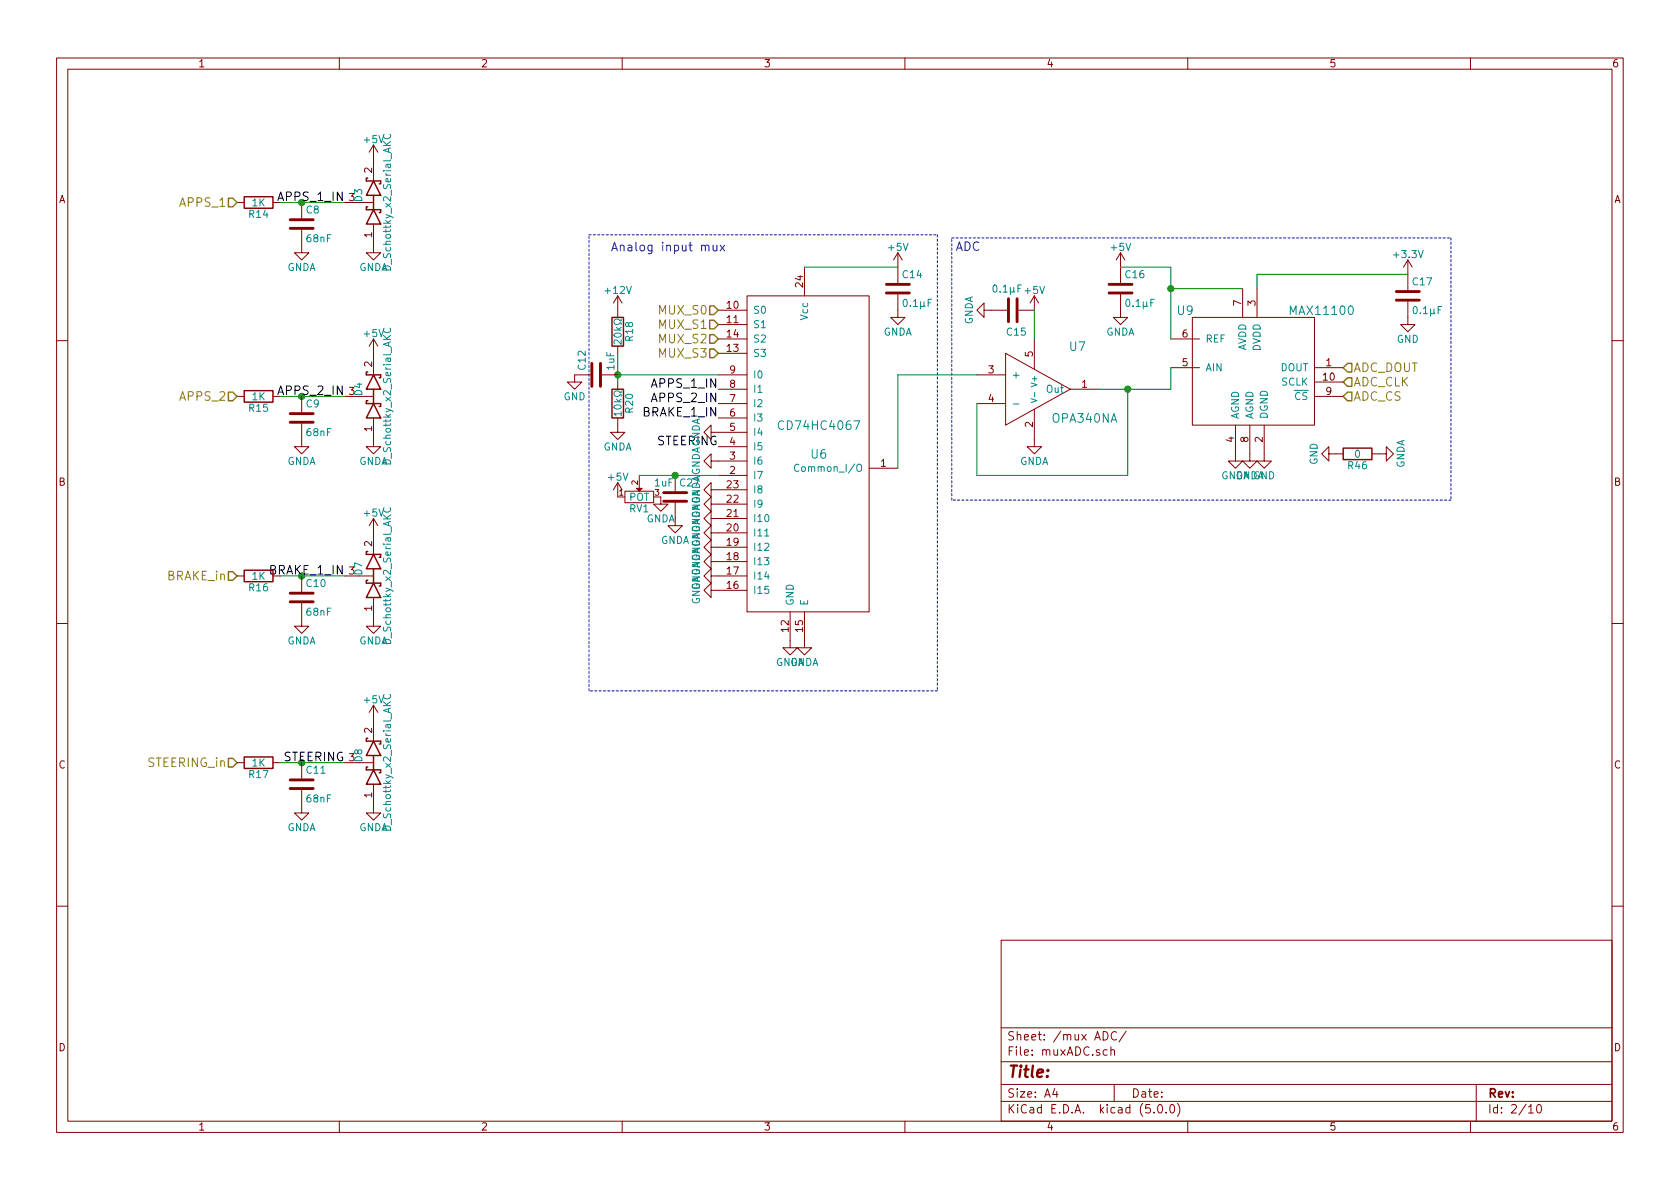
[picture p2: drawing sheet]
<svg xmlns="http://www.w3.org/2000/svg" width="297mm" height="210mm" viewBox="0 0 297 210" stroke-linecap="round" stroke-linejoin="round" font-family="sans-serif">
<g fill="none" stroke="#840000" stroke-width=".18">
<path d="M10 10.3h277v189.9h-277zM12 12.2h273v186.1h-273zM60 10.3v1.9M110 10.3v1.9M160 10.3v1.9M210 10.3v1.9M260 10.3v1.9M41.9 35.8h1.3M48.3 35.8h1.2M53.3 35.8v2.8M61 35.8h5M66 39.6v5.1h1.3l-1.3 1.3-1.2-1.3h1.2"/>
<path d="M66 25.6l-.7 1.3M66 25.6v6.4M66 25.6l.8 1.3M53.3 40.6v4.1h1.3l-1.3 1.3-1.2-1.3h1.2M66 59.9v6.4M66 59.9l-.7 1.3M66 59.9l.8 1.3M109.2 52.3v3.8M109.2 52.3l-.7 1.3M109.2 52.3l.8 1.3M127 54.9h5.1M127 57.4h5.1"/>
<path d="M127 59.9h5.1M132.1 52.3h21.6v55.9h-21.6zM142.2 47.2v5.1M158.7 52.1v4h1.3l-1.3 1.3-1.2-1.3h1.2M158.7 44.7l-.7 1.3M158.7 44.7v5.3M158.7 44.7l.8 1.3M174 54.9v-1.3l-1.3 1.3 1.3 1.2v-1.2h4.1M182.9 52.3v2.6h-2.8M182.9 59.9v5.4M182.9 52.3l-.8 1.3M182.9 52.3l.7 1.3"/>
<path d="M198.1 52.1v4h1.3l-1.3 1.3-1.3-1.3h1.3M198.1 44.7v5.3M198.1 44.7l-.7 1.3M198.1 44.7l.8 1.3M207 59.9h5.1M210.8 56.1h21.6v19.1h-21.6zM219.7 51v5.1M222.2 51v5.1M248.9 53.3v4.1h1.3l-1.3 1.3-1.3-1.3h1.3M248.9 46v5.3M248.9 46l-.7 1.2M248.9 46l.8 1.2"/>
<path d="M10 60.2h2M41.9 70.1h1.3M48.3 70.1h1.2M53.3 74.9v4.1h1.3l-1.3 1.3-1.2-1.3h1.2M53.3 70.1v2.8M61 70.1h5M66 73.9v5.1h1.3l-1.3 1.3-1.2-1.3h1.2M104.4 66.3h-2.8v1.3h1.3l-1.3 1.2-1.3-1.2h1.3M106.4 66.3h2.8M109.2 73.9v2.5h1.3l-1.3 1.3-1.3-1.3h1.3M109.2 61.2v1.3M109.2 67.6v1.2"/>
<path d="M125.7 76.4v-1.2l-1.2 1.2 1.2 1.3v-1.3h6.4M127 79h5.1M127 73.9h5.1M127 71.4h5.1M127 68.8h5.1M127 66.3h5.1M127 62.5h5.1M172.7 71.4h5.1M172.7 66.3h5.1M177.8 62.5l11.4 6.3-11.4 6.4zM182.9 72.4v6.6h1.2l-1.2 1.3-1.3-1.3h1.3M189.2 68.8h5.1"/>
<path d="M207 65h5.1M218.4 75.2v6.3h1.3l-1.3 1.3-1.2-1.3h1.2M221 75.2v6.3h1.2l-1.2 1.3-1.3-1.3h1.3M223.5 75.2v6.3h1.3l-1.3 1.3-1.3-1.3h1.3M232.4 65h5.1M232.4 70.1h5.1M232.4 67.6h5.1M285 60.2h2M66 91.7v6.3M66 91.7l-.7 1.3M66 91.7l.8 1.3M109.2 85.3v2.6h1.3"/>
<path d="M109.2 85.3l-.7 1.3M109.2 85.3l.8 1.3M110.5 86.9h5.1v2h-5.1zM113 84.1v2.5M116.8 87.9v1.2h1.3l-1.3 1.3-1.2-1.3h1.2M119.4 88.9v4.1h1.2l-1.2 1.2-1.3-1.2h1.3M119.4 84.1v2.8M125.7 99.3v-1.3l-1.2 1.3 1.2 1.3v-1.3h6.4M125.7 96.8v-1.3l-1.2 1.3 1.2 1.2v-1.2h6.4M125.7 94.2v-1.2l-1.2 1.2 1.2 1.3v-1.3h6.4M125.7 91.7v-1.3l-1.2 1.3 1.2 1.3v-1.3h6.4M125.7 89.1v-1.2l-1.2 1.2 1.2 1.3v-1.3h6.4"/>
<path d="M125.7 86.6v-1.3l-1.2 1.3 1.2 1.3v-1.3h6.4M125.7 81.5v-1.2l-1.2 1.2 1.2 1.3v-1.3h6.4M127 84.1h5.1M153.7 82.8h5M234.9 80.3v-1.3l-1.2 1.3 1.2 1.2v-1.2h2.6M242.6 80.3h2.5v-1.3l1.3 1.3-1.3 1.2v-1.2M10 110.3h2M41.9 101.8h1.3M53.3 106.7v4h1.3l-1.3 1.3-1.2-1.3h1.2M53.3 101.8v2.8M61 101.8h5M66 105.7v5h1.3l-1.3 1.3-1.2-1.3h1.2"/>
<path d="M125.7 104.4v-1.3l-1.2 1.3 1.2 1.3v-1.3h6.4M125.7 101.8v-1.2l-1.2 1.2 1.2 1.3v-1.3h6.4M139.7 108.2v6.3h1.3l-1.3 1.3-1.3-1.3h1.3M142.2 108.2v6.3h1.3l-1.3 1.3-1.2-1.3h1.2M285 110.3h2M41.9 134.9h1.3M48.3 134.9h1.2M53.3 139.7v4.1h1.3l-1.3 1.2-1.2-1.2h1.2M53.3 134.9v2.8M61 134.9h5M66 138.7v5.1h1.3l-1.3 1.2-1.2-1.2h1.2M66 124.7v6.4"/>
<path d="M66 124.7l-.7 1.3M66 124.7l.8 1.3M10 160.2h2M177 166.3h108v32h-108zM285 160.2h2M60 198.3v1.9M110 198.3v1.9M160 198.3v1.9M177 194.8h108M177 191.8h108M177 187.8h108M177 181.8h108"/>
<path d="M186.5 192.5l-.4 1h1M186.8 193v1M195 182.4a.76 .76 0 0 1 .9 .8 .76 .76 0 0 1-.9 .7zM195.8 185.7l-.5-.1-.3 .3 .1 .6 .2 .1 .5-.1M196.4 185.7h.1a.37 .37 0 0 1 .6 .1v.8M196.4 185.1v1.5M197 191.8v3M197.4 182.6a.7 .7 0 0 0-.9 .2 .7 .7 0 0 0 .1 .9 .55 .55 0 0 0 .8 .1M199.1 182.3l-1.3 2M204 196.7v.1M204.8 195.5l.4-.2a.94 .94 0 0 1 0 1.5 .79 .79 0 0 1-.4-1.3zM206.2 196.7v.1"/>
<path d="M207 195.4l.3-.1a.94 .94 0 0 1 0 1.5 .82 .82 0 0 1-.3-1.4zM208.2 195.1a1.71 1.71 0 0 1 0 2.3M210 198.3v1.9M260 198.3v1.9M261 191.8v6.5M270.3 195.8l.4-.5v1.5M270.3 196.8h.8M271.8 195.5l.4-.2a.94 .94 0 0 1 0 1.5 .79 .79 0 0 1-.4-1.3z"/>
</g>
<g fill="none" stroke="#008484" stroke-width=".18">
<path d="M67.9 23.7a.6 .6 0 0 0 .4 .9 .6 .6 0 0 0 .8-.6l-.2-.3M67.9 58a.6 .6 0 0 0 .4 .9 .6 .6 0 0 0 .8-.6l-.2-.3M109.8 56.4v.3h-.2a.54 .54 0 0 0-.7-.2 .54 .54 0 0 0-.3 .7 .59 .59 0 0 0 1-.1h.2v.3M159.8 53.1l.2-.2a.69 .69 0 0 1 .4 .7 .69 .69 0 0 1-.4 .6l-.3-.2v-.3zM164.7 52.9h-.6v1.3M175.7 50.5l.2-.1a.69 .69 0 0 1 .4 .6 .69 .69 0 0 1-.4 .7 .83 .83 0 0 1-.2-1.2zM180.6 50.4h-.6v1.3M199.2 53.1l.2-.2a.69 .69 0 0 1 .4 .7 .69 .69 0 0 1-.4 .6l-.3-.2v-.3zM204.1 52.9h-.6v1.3M250 54.3l.2-.1a.69 .69 0 0 1 .4 .6 .69 .69 0 0 1-.4 .7l-.3-.3v-.2zM254.9 54.2h-.6v1.3M109.8 60.1v.8l-.7-.7-.2-.1-.3 .2 .1 .5"/>
<path d="M109.8 73.2h-1.2l.3 .3M109.8 69.1v.3h-.2a.54 .54 0 0 0-.7-.2 .54 .54 0 0 0-.3 .7 .59 .59 0 0 0 1-.1h.2v.3M109.8 72.8v.7M179.2 71.4h1M182.3 70.5l1 .3-1 .4M182.9 69.4v.8M67.9 89.8a.6 .6 0 0 0 .4 .8 .6 .6 0 0 0 .8-.6l-.2-.2M122.4 99.5h1.3l-1.3 .7h1.3M122.4 96.9h1.3l-1.3 .8h1.3M122.4 94.4h1.3l-1.3 .7h1.3M122.4 91.9h1.3l-1.3 .7h1.3M122.4 89.3h1.3l-1.3 .7h1.3"/>
<path d="M122.4 86.8h1.3l-1.3 .7h1.3M122.5 98.3a.59 .59 0 0 0 .6 .7 .59 .59 0 0 0 .5-.7l-.5-.1v.2M122.5 95.7a.59 .59 0 0 0 .6 .8 .59 .59 0 0 0 .5-.8h-.5v.2M122.5 93.2a.59 .59 0 0 0 .6 .7 .59 .59 0 0 0 .5-.7l-.5-.1v.3M122.5 90.6a.59 .59 0 0 0 .6 .8 .59 .59 0 0 0 .5-.8h-.5v.2M122.5 88.1a.59 .59 0 0 0 .6 .8 .59 .59 0 0 0 .5-.8h-.5v.2M122.6 98.3a.67 .67 0 0 1 .7-.1 .67 .67 0 0 1 .4 .7h-1.3zM122.6 95.7a.67 .67 0 0 1 .7 0 .67 .67 0 0 1 .4 .6h-1.3zM122.6 93.2a.67 .67 0 0 1 .7-.1 .67 .67 0 0 1 .4 .7h-1.3zM122.6 90.6a.67 .67 0 0 1 .7 0 .67 .67 0 0 1 .4 .7h-1.3zM122.6 88.1a.67 .67 0 0 1 .7-.1 .67 .67 0 0 1 .4 .7h-1.3zM123.3 86.9v.6"/>
<path d="M123.3 89.4v.6M123.3 92v.6M123.3 94.5v.6M123.3 97v.7M123.3 99.6v.6M123.7 99.5l-1.3 .4 1.3 .4M123.7 96.9l-1.3 .5 1.3 .4M123.7 94.4l-1.3 .4 1.3 .4M123.7 91.9l-1.3 .4 1.3 .4M123.7 89.3l-1.3 .4 1.3 .5M123.7 86.8l-1.3 .4 1.3 .4M135.2 94.8h.7"/>
<path d="M141.2 82.2a.6 .6 0 0 0-.8 .4 .6 .6 0 0 0 .6 .8l.2-.2M216.9 83.5a.59 .59 0 0 0-.7 .6 .59 .59 0 0 0 .7 .5l.1-.5h-.3M218.2 83.4v1.3l-.7-1.3v1.3M224.5 83.4a.64 .64 0 0 1 .7 .6 .64 .64 0 0 1-.7 .7zM122.5 100.8a.59 .59 0 0 0 .6 .8 .59 .59 0 0 0 .5-.8h-.5v.2M122.6 100.8a.67 .67 0 0 1 .7-.1 .67 .67 0 0 1 .4 .7h-1.3zM138.2 116.5a.59 .59 0 0 0-.8 .6 .59 .59 0 0 0 .8 .5v-.4h-.2M139.5 116.4v1.3l-.7-1.3v1.3M67.9 122.8a.6 .6 0 0 0 .4 .8 .6 .6 0 0 0 .8-.6l-.2-.2"/>
</g>
<g fill="none" stroke="#840000" stroke-width=".25">
<path d="M43.2 34.8h5.1v2h-5.1zM65 36.6h-.2v.5h2.5v.5h-.2M65 31.5h-.2v.5h2.5v.5h-.2M66 34.5v2.6M66 37.1l1.3 2.5h-2.5zM66 32l1.3 2.5h-2.5zM108.2 56.1h2v5.1h-2zM43.2 69.1h5.1v2h-5.1zM65 70.9h-.2v.5h2.5v.5h-.2M65 65.8h-.2v.5h2.5v.5h-.2M66 68.8v2.6M66 71.4l1.3 2.5h-2.5z"/>
<path d="M66 66.3l1.3 2.5h-2.5zM108.2 68.8h2v5.1h-2zM237.5 79.2h5.1v2.1h-5.1zM65 97.5h-.2v.5h2.5v.5h-.2M66 98l1.3 2.6h-2.5zM43.2 100.8h5.1v2.1h-5.1zM65 102.6h-.2v.5h2.5v.5h-.2M66 100.6v2.5M66 103.1l1.3 2.6h-2.5zM43.2 133.9h5.1v2h-5.1zM65 135.6h-.2v.5h2.5v.5h-.2M65 130.6h-.2v.5h2.5v.5h-.2"/>
<path d="M66 133.6v2.5M66 136.1l1.3 2.6h-2.5zM66 131.1l1.3 2.5h-2.5z"/>
</g>
<g fill="none" stroke="#840000" stroke-width=".51">
<path d="M51.3 38.9h4.1M51.3 40.4h4.1M156.7 51.8h4.1M156.7 50.3h4.1M178.3 52.8v4.1M179.8 52.8v4.1M196.1 51.8h4.1M196.1 50.3h4.1M246.9 53.1h4.1M246.9 51.6h4.1M51.3 74.7h4.1M51.3 73.1h4.1"/>
<path d="M104.6 64.3v4M106.2 64.3v4M117.3 88.6h4.1M117.3 87.1h4.1M51.3 106.4h4.1M51.3 104.9h4.1M51.3 139.4h4.1M51.3 137.9h4.1"/>
</g>
<path d="M124.7 43.6l.2-.2h.4v1M126.1 43.4v.7a.37 .37 0 0 0 .3 .3 .37 .37 0 0 0 .3-.2M126.7 43.4v1M127.3 43.4l.8 1M128.1 43.4l-.8 1" fill="none" stroke="#0000c2" stroke-width=".18"/>
<g fill="none" stroke="#008400" stroke-width=".18">
<path d="M49.5 35.8h11.5M142.2 47.2h16.5M182.9 54.9v5M198.1 47.2h8.9v12.7M207 51h12.7M248.9 48.5h-26.7v2.5M49.5 70.1h11.5M109.2 62.5v5.1M109.2 66.3h17.8M172.7 66.3h-14v16.5M199.4 68.8v15.3h-26.7v-12.7M207 65v3.8h-12.7"/>
<path d="M113 84.1h14M49.5 101.8h11.5M49.5 134.9h11.5"/>
</g>
<g fill="#008400" stroke="#008400" stroke-width=".25">
<circle cx="109.2" cy="66.3" r=".51"/>
<circle cx="207" cy="51" r=".51"/>
<circle cx="199.4" cy="68.8" r=".51"/>
<circle cx="119.4" cy="84.1" r=".51"/>
</g>
<path d="M104.1 41.5h61.6M165.7 41.5v80.7M168.3 42.1h88.2M256.5 42.1v46.3M168.3 88.4v-46.3M256.5 88.4h-88.2M104.1 122.2v-80.7M165.7 122.2h-61.6" fill="none" stroke="#0000c2" stroke-width=".18" stroke-dasharray=".4 .4"/>
<path d="M40.4 35h.7l.8 .8-.8 .8h-.7zM125.5 54.1h.7l.8 .8-.8 .7h-.7zM125.5 56.6h.7l.8 .8-.8 .8h-.7zM125.5 59.2h.7l.8 .7-.8 .8h-.7zM40.4 69.3h.7l.8 .8-.8 .8h-.7zM125.5 61.7h.7l.8 .8-.8 .7h-.7zM238.3 64.3h.7v1.5h-.7l-.8-.8zM238.3 66.8h.7v1.5h-.7l-.8-.7zM238.3 69.3h.7v1.6h-.7l-.8-.8zM40.4 101.1h.7l.8 .7-.8 .8h-.7zM40.4 134.1h.7l.8 .8-.8 .7h-.7z" fill="none" stroke="#848400" stroke-width=".25"/>
<path d="M112.5 86.4h1l-.5 .5z" fill="#840000" stroke="#840000" stroke-width=".18"/>
<text font-size="2.8" fill="#840000" x="178" y="190.5">Title:</text>
<g font-size="2.1">
<text x="49.5" y="35.6">APPS_1_IN</text>
<text x="49.5" y="69.8">APPS_2_IN</text>
<text x="115.5" y="68.6">APPS_1_IN</text>
<text x="115.5" y="71.1">APPS_2_IN</text>
<text x="113.8" y="73.7">BRAKE_1_IN</text>
<text x="116.2" y="78.7">STEERING</text>
<text x="50.1" y="134.6">STEERING</text>
</g>
<g font-size="2.1" fill="#848400">
<text x="32" y="36.6">APPS_1</text>
<text x="116.7" y="55.6">MUX_S0</text>
<text x="116.7" y="58.2">MUX_S1</text>
<text x="116.7" y="60.7">MUX_S2</text>
<text x="116.7" y="63.2">MUX_S3</text>
<text x="239.3" y="65.8">ADC_DOUT</text>
<text x="32" y="70.9">APPS_2</text>
<text x="239.3" y="68.3">ADC_CLK</text>
<text x="239.3" y="70.9">ADC_CS</text>
<text x="29.5" y="102.6">BRAKE_in</text>
<text x="26.2" y="135.6">STEERING_in</text>
</g>
<g font-size="2.1" fill="#0000c2">
<text x="107.9" y="44.4">Analog input mux</text>
<text x="168.9" y="44.4">ADC</text>
</g>
<g font-size="2.1" fill="#008484">
<text x="208.2" y="55.7">U9</text>
<text x="228.4" y="55.7">MAX11100</text>
<text x="189.2" y="62">U7</text>
<text x="138.2" y="76">CD74HC4067</text>
<text x="186.2" y="74.7">OPA340NA</text>
<text x="143.4" y="81.1">U6</text>
</g>
<g font-size="2.1" fill="#840000">
<text x="47.8" y="101.6">BRAKE_1_IN</text>
<text x="178" y="184">Sheet: /mux ADC/</text>
<text x="178" y="186.7">File: muxADC.sch</text>
<text x="178" y="196.9">KiCad E.D.A. kicad (5.0.0)</text>
<text x="178" y="194.1">Size: A4</text>
<text x="200" y="194.1">Date:</text>
<text x="263" y="194.1">Rev:</text>
<text x="263" y="196.9">Id: 2/10</text>
</g>
<g font-size="1.8" fill="#840000">
<text x="35" y="11.9">1</text>
<text x="85" y="11.9">2</text>
<text x="135" y="11.9">3</text>
<text x="185" y="11.9">4</text>
<text x="235" y="11.9">5</text>
<text x="285" y="11.9">6</text>
<text x="10.4" y="35.9">A</text>
<text x="61.7" y="35.6">3</text>
<text x="65.8" y="30.6" transform="rotate(-90 65.8 30.6)">2</text>
<text x="285.4" y="35.9">A</text>
<text x="65.8" y="42" transform="rotate(-90 65.8 42)">1</text>
<text x="142" y="50.7" transform="rotate(-90 142 50.7)">24</text>
<text x="128.6" y="54.6">10</text>
<text x="128.6" y="57.1">11</text>
<text x="128.6" y="59.7">14</text>
<text x="209.1" y="59.7">6</text>
<text x="219.5" y="54.1" transform="rotate(-90 219.5 54.1)">7</text>
<text x="222" y="54.1" transform="rotate(-90 222 54.1)">3</text>
<text x="65.8" y="64.9" transform="rotate(-90 65.8 64.9)">2</text>
<text x="128.6" y="62.2">13</text>
<text x="182.6" y="63.1" transform="rotate(-90 182.6 63.1)">5</text>
<text x="209.1" y="64.8">5</text>
<text x="234.5" y="64.8">1</text>
<text x="61.7" y="69.8">3</text>
<text x="129.1" y="71.1">7</text>
<text x="129.1" y="68.6">8</text>
<text x="129.1" y="66">9</text>
<text x="174.8" y="66">3</text>
<text x="174.8" y="71.1">4</text>
<text x="191.3" y="68.6">1</text>
<text x="234" y="67.3">10</text>
<text x="234.5" y="69.8">9</text>
<text x="65.8" y="76.3" transform="rotate(-90 65.8 76.3)">1</text>
<text x="129.1" y="76.2">5</text>
<text x="129.1" y="73.7">6</text>
<text x="182.6" y="75.5" transform="rotate(-90 182.6 75.5)">2</text>
<text x="129.1" y="83.8">2</text>
<text x="129.1" y="81.3">3</text>
<text x="129.1" y="78.7">4</text>
<text x="155.7" y="82.5">1</text>
<text x="218.2" y="78.2" transform="rotate(-90 218.2 78.2)">4</text>
<text x="220.7" y="78.2" transform="rotate(-90 220.7 78.2)">8</text>
<text x="223.3" y="78.2" transform="rotate(-90 223.3 78.2)">2</text>
<text x="10.4" y="85.9">B</text>
<text x="128.6" y="88.9">22</text>
<text x="128.6" y="86.4">23</text>
<text x="285.4" y="85.9">B</text>
<text x="128.6" y="94">20</text>
<text x="128.6" y="91.4">21</text>
<text x="61.7" y="101.6">3</text>
<text x="65.8" y="96.6" transform="rotate(-90 65.8 96.6)">2</text>
<text x="128.6" y="101.6">17</text>
<text x="128.6" y="99.1">18</text>
<text x="128.6" y="96.5">19</text>
<text x="128.6" y="104.1">16</text>
<text x="65.8" y="108" transform="rotate(-90 65.8 108)">1</text>
<text x="139.4" y="111.7" transform="rotate(-90 139.4 111.7)">12</text>
<text x="142" y="111.7" transform="rotate(-90 142 111.7)">15</text>
<text x="65.8" y="129.6" transform="rotate(-90 65.8 129.6)">2</text>
<text x="10.4" y="135.9">C</text>
<text x="61.7" y="134.6">3</text>
<text x="285.4" y="135.9">C</text>
<text x="65.8" y="141.1" transform="rotate(-90 65.8 141.1)">1</text>
<text x="10.4" y="185.9">D</text>
<text x="285.4" y="185.9">D</text>
<text x="35" y="199.9">1</text>
<text x="85" y="199.9">2</text>
<text x="135" y="199.9">3</text>
<text x="185" y="199.9">4</text>
<text x="235" y="199.9">5</text>
<text x="285" y="199.9">6</text>
</g>
<g font-size="1.8" fill="#008484">
<text x="64.4" y="25.3">+5V</text>
<text x="64.1" y="35.7" transform="rotate(-90 64.1 35.7)">D3</text>
<text x="44.1" y="38.5">R14</text>
<text x="44.6" y="36.5">1K</text>
<text x="54.2" y="37.8">C8</text>
<text x="50.7" y="47.9">GNDA</text>
<text x="54.3" y="42.8">68nF</text>
<text x="63.4" y="47.9">GNDA</text>
<text x="69.1" y="47.4" transform="rotate(-90 69.1 47.4)">D_Schottky_x2_Serial_AKC</text>
<text x="157.1" y="44.4">+5V</text>
<text x="196.5" y="44.4">+5V</text>
<text x="246.6" y="45.6">+3.3V</text>
<text x="107.1" y="52">+12V</text>
<text x="159.7" y="49.2">C14</text>
<text x="176.3" y="51.7">0.1F</text>
<text x="181.3" y="52">+5V</text>
<text x="199" y="49.2">C16</text>
<text x="249.8" y="50.5">C17</text>
<text x="64.4" y="59.6">+5V</text>
<text x="133.1" y="55.5">S0</text>
<text x="133.1" y="58">S1</text>
<text x="142.9" y="56.5" transform="rotate(-90 142.9 56.5)">Vcc</text>
<text x="156.2" y="59.4">GNDA</text>
<text x="160.4" y="54.3">0.1F</text>
<text x="172" y="57.4" transform="rotate(-90 172 57.4)">GNDA</text>
<text x="178.1" y="59.4">C15</text>
<text x="195.5" y="59.4">GNDA</text>
<text x="199.8" y="54.3">0.1F</text>
<text x="250.6" y="55.5">0.1F</text>
<text x="103.6" y="65.3" transform="rotate(-90 103.6 65.3)">C12</text>
<text x="108.6" y="65.4" transform="rotate(-90 108.6 65.4)">1uF</text>
<text x="109.9" y="60.1" transform="rotate(-90 109.9 60.1)">20k</text>
<text x="111.9" y="60.3" transform="rotate(-90 111.9 60.3)">R18</text>
<text x="133.1" y="63.1">S3</text>
<text x="133.1" y="60.6">S2</text>
<text x="213.1" y="65.7">AIN</text>
<text x="213.1" y="60.6">REF</text>
<text x="220.3" y="62.1" transform="rotate(-90 220.3 62.1)">AVDD</text>
<text x="222.9" y="62.1" transform="rotate(-90 222.9 62.1)">DVDD</text>
<text x="226.4" y="65.7">DOUT</text>
<text x="247" y="60.6">GND</text>
<text x="44.6" y="70.8">1K</text>
<text x="64.1" y="69.9" transform="rotate(-90 64.1 69.9)">D4</text>
<text x="99.6" y="70.8">GND</text>
<text x="133.1" y="69.5">I1</text>
<text x="133.1" y="66.9">I0</text>
<text x="178.8" y="66.9">+</text>
<text x="185.2" y="69.5">Out</text>
<text x="226.6" y="68.2">SCLK</text>
<text x="228.9" y="70.7">CS</text>
<text x="44.1" y="72.8">R15</text>
<text x="54.2" y="72.1">C9</text>
<text x="54.3" y="77.1">68nF</text>
<text x="109.9" y="72.8" transform="rotate(-90 109.9 72.8)">10k</text>
<text x="111.9" y="73" transform="rotate(-90 111.9 73)">R20</text>
<text x="133.1" y="77.1">I4</text>
<text x="133.1" y="74.5">I3</text>
<text x="133.1" y="72">I2</text>
<text x="219.1" y="74.2" transform="rotate(-90 219.1 74.2)">AGND</text>
<text x="221.6" y="74.2" transform="rotate(-90 221.6 74.2)">AGND</text>
<text x="224.2" y="74.2" transform="rotate(-90 224.2 74.2)">DGND</text>
<text x="50.7" y="82.2">GNDA</text>
<text x="63.4" y="82.2">GNDA</text>
<text x="69.1" y="81.7" transform="rotate(-90 69.1 81.7)">D_Schottky_x2_Serial_AKC</text>
<text x="106.6" y="79.7">GNDA</text>
<text x="133.1" y="82.2">I6</text>
<text x="133.1" y="79.6">I5</text>
<text x="141.7" y="83.4">Common_I/O</text>
<text x="180.3" y="82.2">GNDA</text>
<text x="233" y="82.2" transform="rotate(-90 233 82.2)">GND</text>
<text x="238.4" y="83">R46</text>
<text x="239.5" y="80.9">0</text>
<text x="248.3" y="82.8" transform="rotate(-90 248.3 82.8)">GNDA</text>
<text x="107.6" y="85">+5V</text>
<text x="111.2" y="88.6">POT</text>
<text x="115.8" y="86">1uF</text>
<text x="120.3" y="86">C27</text>
<text x="123.7" y="84.1" transform="rotate(-90 123.7 84.1)">GNDAGNDA</text>
<text x="133.1" y="84.7">I7</text>
<text x="133.1" y="89.8">I9</text>
<text x="133.1" y="87.2">I8</text>
<text x="218.4" y="84.8">GNDA</text>
<text x="64.4" y="91.4">+5V</text>
<text x="111.3" y="90.6">RV1</text>
<text x="114.2" y="92.4">GNDA</text>
<text x="133.1" y="94.9">I11</text>
<text x="133.1" y="92.3">I10</text>
<text x="64.1" y="101.7" transform="rotate(-90 64.1 101.7)">D7</text>
<text x="116.8" y="96.2">GNDA</text>
<text x="133.1" y="99.9">I13</text>
<text x="133.1" y="97.4">I12</text>
<text x="44.1" y="104.6">R16</text>
<text x="44.6" y="102.5">1K</text>
<text x="54.3" y="103.8">C10</text>
<text x="123.7" y="107" transform="rotate(-90 123.7 107)">GNDA</text>
<text x="133.1" y="105">I15</text>
<text x="133.1" y="102.5">I14</text>
<text x="140.3" y="107.2" transform="rotate(-90 140.3 107.2)">GND</text>
<text x="142.9" y="107.2" transform="rotate(-90 142.9 107.2)">E</text>
<text x="50.7" y="114">GNDA</text>
<text x="54.3" y="108.9">68nF</text>
<text x="63.4" y="114">GNDA</text>
<text x="69.1" y="113.5" transform="rotate(-90 69.1 113.5)">D_Schottky_x2_Serial_AKC</text>
<text x="139.6" y="117.8">GNDA</text>
<text x="64.4" y="124.4">+5V</text>
<text x="44.1" y="137.6">R17</text>
<text x="44.6" y="135.6">1K</text>
<text x="54.3" y="136.8">C11</text>
<text x="64.1" y="134.7" transform="rotate(-90 64.1 134.7)">D8</text>
<text x="54.3" y="141.9">68nF</text>
<text x="50.7" y="147">GNDA</text>
<text x="63.4" y="147">GNDA</text>
<text x="69.1" y="146.5" transform="rotate(-90 69.1 146.5)">D_Schottky_x2_Serial_AKC</text>
</g>
<text font-size="1.4" fill="#008484" x="183.4" y="68.1" transform="rotate(-90 183.4 68.1)">V+</text>
<g font-size="1.4" fill="#840000">
<text x="109.5" y="87.6">1</text>
<text x="112.8" y="85.7" transform="rotate(-90 112.8 85.7)">2</text>
<text x="115.8" y="87.6">3</text>
</g>
</svg>
